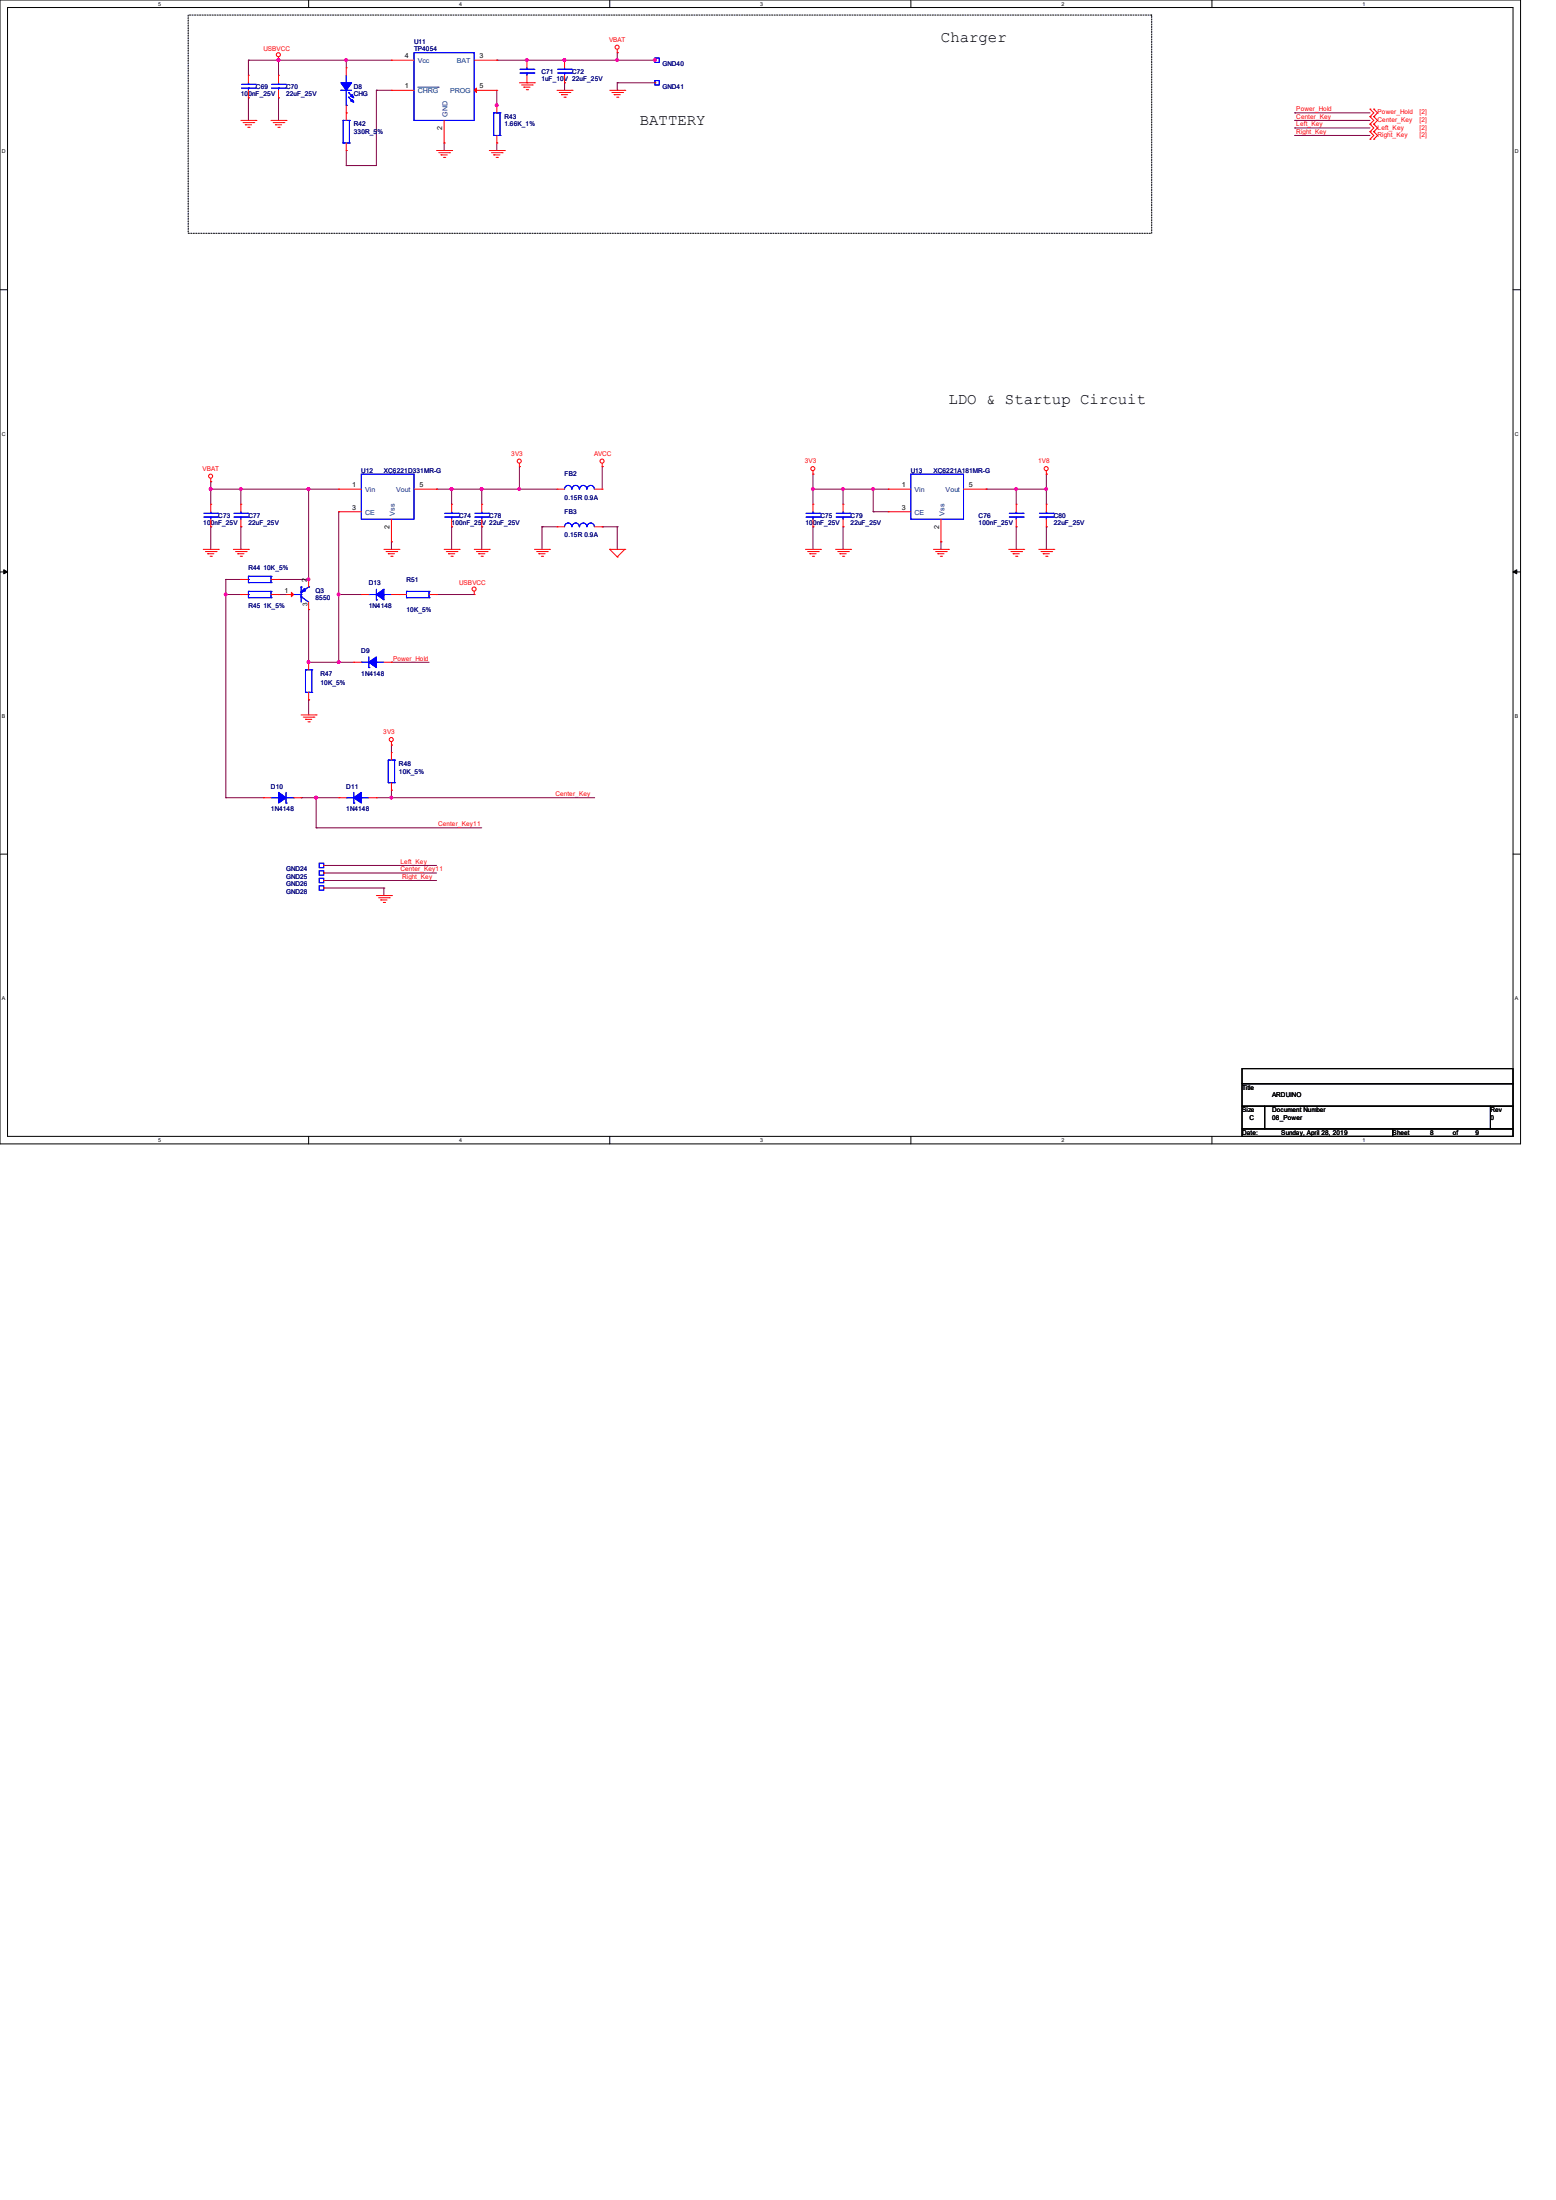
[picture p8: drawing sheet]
<svg xmlns="http://www.w3.org/2000/svg" width="210mm" height="297mm" viewBox="0 0 210 297" stroke-linecap="round" stroke-linejoin="round" font-family="sans-serif">
<path d="M0 0h205.2v154.4h-205.2zM1 1h203.2v152.4h-203.2z" fill="none" stroke="#000" stroke-width=".13"/>
<g fill="#fff">
<path d="M21.3 .1h.4v.8h-.4z"/>
<path d="M21.3 153.5h.4v.8h-.4z"/>
</g>
<path d="M41.7 0v1M41.7 153.4v1" fill="none" stroke="#000" stroke-width=".13"/>
<g fill="#fff">
<path d="M62 .1h.4v.8h-.4z"/>
<path d="M62 153.5h.4v.8h-.4z"/>
</g>
<path d="M82.3 0v1M82.3 153.4v1" fill="none" stroke="#000" stroke-width=".13"/>
<g fill="#fff">
<path d="M102.6 .1h.4v.8h-.4z"/>
<path d="M102.6 153.5h.4v.8h-.4z"/>
</g>
<path d="M122.9 0v1M122.9 153.4v1" fill="none" stroke="#000" stroke-width=".13"/>
<g fill="#fff">
<path d="M143.3 .1h.3v.8h-.3z"/>
<path d="M143.3 153.5h.3v.8h-.3z"/>
</g>
<path d="M163.6 0v1M163.6 153.4v1" fill="none" stroke="#000" stroke-width=".13"/>
<g fill="#fff">
<path d="M183.9 .1h.4v.8h-.4z"/>
<path d="M183.9 153.5h.4v.8h-.4z"/>
<path d="M.3 20.1h.5v.8h-.5z"/>
<path d="M204.5 20.1h.5v.8h-.5z"/>
<path d="M.3 58.2h.5v.8h-.5z"/>
<path d="M204.5 58.2h.5v.8h-.5z"/>
</g>
<path d="M0 39.1h1M204.2 39.1h1" fill="none" stroke="#000" stroke-width=".13"/>
<g fill="#fff">
<path d="M.3 96.3h.4v.8h-.4z"/>
<path d="M204.5 96.3h.4v.8h-.4z"/>
</g>
<path d="M0 77.2h1M204.2 77.2h1" fill="none" stroke="#000" stroke-width=".13"/>
<path d="M.5 76.9l.5 .3-.5 .3zM204.2 77.2l.5-.3v.6z" fill="#000" stroke="#000" stroke-width=".13"/>
<g fill="#fff">
<path d="M.3 134.4h.4v.8h-.4z"/>
<path d="M204.5 134.4h.4v.8h-.4z"/>
</g>
<path d="M0 115.3h1M204.2 115.3h1M167.6 144.3h36.6v2h-36.6zM167.6 146.3h36.6v3.1h-36.6zM167.6 149.4h3.1v3h-3.1zM167.6 152.4h20.4v1h-20.4zM170.7 149.4h30.5v3h-30.5zM188 152.4h16.2v1h-16.2zM201.2 149.4h3v3h-3z" fill="none" stroke="#000" stroke-width=".13"/>
<path d="M25.4 2h130v29.5h-130z" fill="none" stroke="#000" stroke-width=".13" stroke-dasharray=".2 .2"/>
<g fill="none" stroke="#800040" stroke-width=".13">
<path d="M33.5 13.2h.1M33.5 8.1h.1M33.5 8.1h19.3M33.5 8.1v2.1M33.5 13.2v3.1M37.6 8.1h.1M37.6 13.2h.1M37.6 8.1v2.1M37.6 13.2v3.1M46.7 8.1h.1M46.7 8.1v1M50.8 12.2h.1"/>
<path d="M50.8 12.2v10.2h-4.1M50.8 12.2h2M59.9 19.3h.1M59.9 19.3v1M67.1 8.1h.1M67.1 19.3h.1M67.1 14.2h.1M67.1 8.1h21.3M67.1 12.2v2M67.1 19.3v1M71.1 8.1h.1M76.2 11.2h.1"/>
<path d="M76.2 11.2v1M83.3 7.1h.1M83.3 11.2h.1M83.3 12.2h.1M83.3 8.1h.1M83.3 7.1v1M83.3 11.2v1M83.3 11.2h5.1M88.4 8.1h.1M174.8 15.2h.1M174.8 16.3h.1M174.8 17.3h.1"/>
<path d="M174.8 18.3h.1M174.8 15.2h10.1M174.8 16.3h10.1M174.8 17.3h10.1M174.8 18.3h10.1M46.7 20.3h.1M46.7 22.4h.1M46.7 20.3v2.1M28.4 71.1h.1M28.4 66h.1M28.4 65h.1M28.4 65v3.1"/>
<path d="M28.4 71.1v3.1M28.4 66h17.3M30.5 78.2h.1M30.5 78.2v29.5M30.5 78.2h2M32.5 71.1h.1M32.5 66h.1M32.5 66v2.1M32.5 71.1v3.1M37.6 78.2h.1M41.7 66h.1M41.7 66v12.2h-4.1"/>
<path d="M45.7 69.1h.1M45.7 69.1v20.3M52.8 73.2h.1M52.8 73.2v1M58.9 66h.1M58.9 66h16.3M61 71.1h.1M61 66h.1M61 66v2.1M61 71.1v3.1M65 71.1h.1M65 66h.1"/>
<path d="M65 66v2.1M65 71.1v3.1M70.1 66h.1M70.1 63h.1M70.1 63v3M73.2 71.1h.1M73.2 71.1h2M73.2 71.1v3.1M81.3 71.1h.1M81.3 63h.1M81.3 71.1h2M81.3 63v3"/>
<path d="M83.3 71.1h.1M83.3 71.1v3.1M109.7 71.1h.1M109.7 66h.1M109.7 64h.1M109.7 66h10.2M109.7 64v4.1M109.7 71.1v3.1M113.8 71.1h.1M113.8 66h.1M113.8 66v2.1M113.8 71.1v3.1"/>
<path d="M117.9 66h.1M117.9 69.1h.1M117.9 69.1h2M117.9 66v3.1M127 73.2h.1M127 73.2v1M133.1 66h.1M133.1 66h8.1M137.2 71.1h.1M137.2 66h.1M137.2 66v2.1M137.2 71.1v3.1"/>
<path d="M141.2 71.1h.1M141.2 66h.1M141.2 64h.1M141.2 64v4.1M141.2 71.1v3.1M30.5 80.3h.1M30.5 80.3h2M37.6 80.3h.1M37.6 80.3h1M41.7 82.3h.1M41.7 94.5h.1M41.7 89.4h.1"/>
<path d="M41.7 82.3v7.1M41.7 94.5v2M41.7 89.4h6.1M45.7 80.3h.1M45.7 89.4h.1M45.7 80.3h3.1M52.8 89.4h.1M52.8 89.4h5.1M58.9 80.3h.1M58.9 80.3h5.1M30.5 107.7h.1M30.5 107.7h5.1"/>
<path d="M40.6 107.7h.1M40.6 107.7h5.1M42.7 107.7h.1M42.7 111.8h.1M42.7 111.8h22.3M42.7 107.7v4.1M43.7 116.8h.1M43.7 117.9h.1M43.7 119.9h.1M43.7 118.9h.1M43.7 116.8h15.2M43.7 117.9h15.2"/>
<path d="M43.7 119.9h8.1M43.7 118.9h15.2M50.8 107.7h.1M50.8 107.7h29.5M51.8 119.9h.1M51.8 119.9v1M52.8 107.7h.1M52.8 106.7h.1M52.8 100.6h.1M52.8 100.6v1M52.8 106.7v1"/>
</g>
<g fill="#f0f" stroke="#f0f" stroke-width=".13">
<circle cx="71.1" cy="8.1" r=".19"/>
<circle cx="37.6" cy="8.1" r=".19"/>
<circle cx="46.7" cy="8.1" r=".19"/>
<circle cx="28.4" cy="66" r=".19"/>
<circle cx="32.5" cy="66" r=".19"/>
<circle cx="60.9" cy="66" r=".19"/>
<circle cx="70.1" cy="66" r=".19"/>
<circle cx="117.8" cy="66" r=".19"/>
<circle cx="113.8" cy="66" r=".19"/>
<circle cx="109.7" cy="66" r=".19"/>
<circle cx="137.1" cy="66" r=".19"/>
<circle cx="141.2" cy="66" r=".19"/>
<circle cx="45.7" cy="89.4" r=".19"/>
<circle cx="45.7" cy="80.2" r=".19"/>
<circle cx="41.6" cy="78.2" r=".19"/>
<circle cx="41.6" cy="66" r=".19"/>
<circle cx="52.8" cy="107.7" r=".19"/>
<circle cx="42.7" cy="107.7" r=".19"/>
<circle cx="30.5" cy="80.2" r=".19"/>
<circle cx="67" cy="14.2" r=".19"/>
<circle cx="65" cy="66" r=".19"/>
<circle cx="41.6" cy="89.4" r=".19"/>
<circle cx="76.2" cy="8.1" r=".19"/>
<circle cx="83.3" cy="8.1" r=".19"/>
<circle cx="88.4" cy="8.1" r=".19"/>
</g>
<g fill="none" stroke="#f00" stroke-width=".13">
<path d="M32.5 16.3h2M32.8 16.6h1.4M33.1 16.8h.1M33.1 16.8h.9M33.4 17.2h.2M33.5 10.2h.1M33.5 13.2h.1M33.5 10.2v1M33.5 12.2v1M33.6 17.2h.1M34.2 16.6h.1M34.5 16.3h.1"/>
<path d="M36.6 16.3h2M36.9 16.6h1.4M37.2 16.8h.1M37.2 16.8h.8M37.5 17.2h.2M37.6 8.1h.1M37.6 10.2h.1M37.6 13.2h.1M37.6 7.7v.4M37.6 10.2v1M37.6 12.2v1M37.7 17.2h.1"/>
<path d="M38.3 16.6h.1M38.6 16.3h.1M46.7 9.1h.1M46.7 15.2h.1M46.7 9.1v1.1M46.7 14.2v2.1M46.7 19.3v1M52.8 8.1h.1M52.8 12.2h.1M52.8 12.2h3.1M52.8 8.1h3.1M59.9 19.3h.1"/>
<path d="M59.9 16.3v3M64 12.2h3.1M64 8.1h3.1M67.1 14.2h.1M67.1 19.3h.1M67.1 8.1h.1M67.1 12.2h.1M67.1 14.2v1M67.1 18.3v1M70.1 11.2h2M70.4 11.5h1.4M70.7 11.8h.1"/>
<path d="M70.7 11.8h.8M71 12.1h.2M71.1 8.1h.1M71.1 11.2h.1M71.1 8.1v1M71.1 10.2v1M71.2 12.1h.1M71.8 11.5h.1M72.1 11.2h.1M75.2 12.2h2M75.5 12.5h1.4M75.8 12.8h.1"/>
<path d="M75.8 12.8h.8M76.1 13.1h.2M76.2 8.1h.1M76.2 11.2h.1M76.2 8.1v1M76.2 10.2v1M76.3 13.1h.1M76.9 12.5h.1M77.2 12.2h.1M82.3 12.2h2M82.6 12.5h1.4M82.9 12.8h.1"/>
<path d="M82.9 12.8h.8M83.2 13.1h.2M83.3 7.1h.1M83.3 6.7v.4M83.4 13.1h.1M84 12.5h.1M84.3 12.2h.1M88.4 8.1h.1M88.4 11.2h.1M184.9 15.7h.1M184.9 14.7h.1M184.9 16.8h.1"/>
<path d="M184.9 17.8h.1M184.9 18.8h.1M184.9 14.7l.5 .5-.5 .5M184.9 15.7l.5 .6-.5 .5M184.9 16.8l.5 .5-.5 .5M184.9 17.8l.5 .5-.5 .5M185.4 15.7h.1M185.4 14.7h.1M185.4 16.8h.1M185.4 17.8h.1M185.4 18.8h.1M185.4 14.7l.5 .5-.5 .5"/>
<path d="M185.4 15.7l.5 .6-.5 .5M185.4 16.8l.5 .5-.5 .5M185.4 17.8l.5 .5-.5 .5M46.7 20.3h.1M58.9 20.3h2.1M59.2 20.6h1.5M59.5 20.9h.1M59.5 20.9h.9M59.9 21.3h.1M60 21.3h.1M60.7 20.6h.1M61 20.3h.1"/>
<path d="M66 20.3h2.1M66.3 20.6h1.5M66.6 20.9h.1M66.6 20.9h.9M67 21.3h.1M67.1 21.3h.1M67.8 20.6h.1M68.1 20.3h.1M27.4 74.2h2.1M27.7 74.5h1.5M28 74.8h.1M28 74.8h.9"/>
<path d="M28.4 75.1h.1M28.4 65h.1M28.4 68.1h.1M28.4 71.1h.1M28.4 64.6v.4M28.4 68.1v1M28.4 70.1v1M28.5 75.1h.1M29.2 74.5h.1M29.5 74.2h.1M31.5 74.2h2M31.8 74.5h1.4"/>
<path d="M32.1 74.8h.1M32.1 74.8h.8M32.4 75.1h.2M32.5 78.2h.1M32.5 68.1h.1M32.5 71.1h.1M32.5 78.2h1M32.5 68.1v1M32.5 70.1v1M32.6 75.1h.1M33.2 74.5h.1M33.5 74.2h.1"/>
<path d="M36.6 78.2h1M37.6 78.2h.1M41.7 78.2h.1M41.7 78.2v1M45.7 66h.1M45.7 69.1h.1M45.7 66h3.1M45.7 69.1h3.1M51.8 74.2h2M52.1 74.5h1.5M52.4 74.8h.1M52.4 74.8h.9"/>
<path d="M52.7 75.1h.2M52.8 73.2h.1M52.8 70.1v3.1M52.9 75.1h.1M53.6 74.5h.1M53.8 74.2h.1M55.9 66h3M58.9 66h.1M59.9 74.2h2.1M60.2 74.5h1.5M60.5 74.8h.1M60.5 74.8h.9"/>
<path d="M60.9 75.1h.1M61 68.1h.1M61 71.1h.1M61 68.1v1M61 70.1v1M61 75.1h.1M61.7 74.5h.1M62 74.2h.1M64 74.2h2M64 79.8v.5M64.3 74.5h1.4M64.6 74.8h.1"/>
<path d="M64.6 74.8h.8M64.9 75.1h.2M65 68.1h.1M65 71.1h.1M65 68.1v1M65 70.1v1M65.1 75.1h.1M65.7 74.5h.1M66 74.2h.1M70.1 63h.1M70.1 62.6v.4M72.1 74.2h2.1"/>
<path d="M72.4 74.5h1.5M72.7 74.8h.1M72.7 74.8h.9M73.1 75.1h.1M73.2 75.1h.1M73.9 74.5h.1M74.2 74.2h.1M75.2 66h.1M75.2 71.1h.1M75.2 66h1M75.2 71.1h1M80.3 66h1"/>
<path d="M80.3 71.1h1M81.3 63h.1M81.3 66h.1M81.3 71.1h.1M81.3 62.6v.4M82.3 74.2h.1M82.3 74.2h2M82.3 74.2l1 1M83.3 75.2h.1M84.3 74.2h.1M84.3 74.2l-1 1M108.7 74.2h2"/>
<path d="M109 74.5h1.4M109.3 74.8h.1M109.3 74.8h.9M109.6 75.1h.2M109.7 64h.1M109.7 68.1h.1M109.7 71.1h.1M109.7 63.6v.4M109.7 68.1v1M109.7 70.1v1M109.8 75.1h.1M110.4 74.5h.1"/>
<path d="M110.7 74.2h.1M112.8 74.2h2M113.1 74.5h1.4M113.4 74.8h.1M113.4 74.8h.8M113.7 75.1h.2M113.8 68.1h.1M113.8 71.1h.1M113.8 68.1v1M113.8 70.1v1M113.9 75.1h.1M114.5 74.5h.1"/>
<path d="M114.8 74.2h.1M119.9 66h.1M119.9 69.1h.1M119.9 66h3M119.9 69.1h3M126 74.2h2M126.3 74.5h1.4M126.6 74.8h.1M126.6 74.8h.8M126.9 75.1h.2M127 73.2h.1M127 70.1v3.1"/>
<path d="M127.1 75.1h.1M127.7 74.5h.1M128 74.2h.1M130 66h3.1M133.1 66h.1M136.1 74.2h2.1M136.4 74.5h1.5M136.7 74.8h.1M136.7 74.8h.9M137.1 75.1h.1M137.2 68.1h.1M137.2 71.1h.1"/>
<path d="M137.2 68.1v1M137.2 70.1v1M137.2 75.1h.1M137.9 74.5h.1M138.2 74.2h.1M140.2 74.2h2M140.5 74.5h1.4M140.8 74.8h.1M140.8 74.8h.8M141.1 75.1h.2M141.2 64h.1M141.2 68.1h.1"/>
<path d="M141.2 71.1h.1M141.2 63.6v.4M141.2 68.1v1M141.2 70.1v1M141.3 75.1h.1M141.9 74.5h.1M142.2 74.2h.1M32.5 80.3h.1M32.5 80.3h1M36.6 80.3h1M37.6 80.3h.1M38.6 80.3h.1"/>
<path d="M38.6 80.3h1M40.6 96.5h2.1M40.9 96.8h1.5M41.2 97.1h.1M41.2 97.1h.9M41.6 97.5h.1M41.7 82.3h.1M41.7 94.5h.1M41.7 89.4h.1M41.7 81.3v1M41.7 89.4v1M41.7 93.5v1"/>
<path d="M41.7 97.5h.1M42.4 96.8h.1M42.7 96.5h.1M47.8 89.4h.1M47.8 89.4h1M48.8 80.3h.1M48.8 80.3h1M51.8 89.4h1M52.8 89.4h.1M52.8 80.3h2.1M53.8 80.3h.1M57.9 80.3h1"/>
<path d="M58.9 80.3h.1M64 80.3h.1M35.6 107.7h.1M35.6 107.7h1M39.6 107.7h1M40.6 107.7h.1M43.7 119.9h.1M43.7 117.9h.1M43.7 116.8h.1M43.7 118.9h.1M45.7 107.7h.1M45.7 107.7h1"/>
<path d="M49.8 107.7h1M50.8 107.7h.1M52.8 100.6h.1M52.8 106.7h.1M52.8 101.6h.1M52.8 100.2v.4M52.8 101.6v1M52.8 105.7v1M50.8 120.9h2M51.1 121.2h1.4M51.4 121.5h.1M51.4 121.5h.8"/>
<path d="M51.7 121.8h.2M51.9 121.8h.1M52.5 121.2h.1M52.8 120.9h.1"/>
<circle cx="37.6" cy="7.4" r=".28"/>
<circle cx="83.3" cy="6.4" r=".28"/>
<circle cx="28.4" cy="64.3" r=".28"/>
<circle cx="64" cy="79.5" r=".28"/>
<circle cx="70.1" cy="62.3" r=".28"/>
<circle cx="81.3" cy="62.3" r=".28"/>
<circle cx="109.7" cy="63.3" r=".28"/>
<circle cx="141.2" cy="63.3" r=".28"/>
<circle cx="52.8" cy="99.8" r=".28"/>
</g>
<g fill="none" stroke="#00f" stroke-width=".13">
<path d="M32.6 11.9h1.9M32.6 11.4h1.9M33.5 11.4h.1M33.5 11.9h.1M33.5 11.2v.2M33.5 11.9v.3M34.5 11.9h.1M34.5 11.4h.1M36.7 11.9h1.8M36.7 11.4h1.8M37.6 11.4h.1M37.6 11.9h.1"/>
<path d="M37.6 11.2v.2M37.6 11.9v.3M38.5 11.9h.1M38.5 11.4h.1M46 12.2h.1M46 12.2h1.5M46.3 19.3h.1M46.3 16.3h.1M46.3 16.3h.9M46.3 19.3h.9M46.3 16.3v3M46.7 11.2h.1"/>
<path d="M46.7 14.2h.1M46.7 16.3h.1M46.7 10.2v1M46.7 12.2v2M47 12.5h.1M47 13.1h.1M47 12.5l.7 .6M47 13.1l.7 .6M47.2 16.3h.1M47.2 19.3h.1M47.2 16.3v3M55.9 7.1h8.1v9.2h-8.1z"/>
<path d="M66.6 18.3h.1M66.6 15.2h.1M66.6 15.2h.9M66.6 18.3h.9M66.6 15.2v3.1M67.1 15.2h.1M67.5 15.2h.1M67.5 18.3h.1M67.5 15.2v3.1M70.2 9.9h1.9M70.2 9.4h1.9M71.1 9.4h.1"/>
<path d="M71.1 9.9h.1M71.1 9.1v.3M71.1 9.9v.3M72.1 9.9h.1M72.1 9.4h.1M75.3 9.9h1.8M75.3 9.4h1.8M76.2 9.4h.1M76.2 9.9h.1M76.2 9.1v.3M76.2 9.9v.3M77.1 9.9h.1"/>
<path d="M77.1 9.4h.1M88.4 7.8h.6v.6h-.6zM88.4 10.9h.6v.6h-.6zM27.5 69.8h1.9M27.5 69.3h1.9M28.4 69.3h.1M28.4 69.8h.1M28.4 69.1v.2M28.4 69.8v.3M29.4 69.8h.1M29.4 69.3h.1M31.6 69.8h1.8"/>
<path d="M31.6 69.3h1.8M32.5 69.3h.1M32.5 69.8h.1M32.5 69.1v.2M32.5 69.8v.3M33.4 69.8h.1M33.4 69.3h.1M33.5 79.8h.1M33.5 77.8h.1M33.5 78.7h.1M33.5 78.2h.1M33.5 77.8v.9"/>
<path d="M33.5 79.8v.9M33.5 79.8h3.1M33.5 77.8h3.1M33.5 78.7h3.1M36.6 79.8h.1M36.6 77.8h.1M36.6 78.7h.1M36.6 77.8v.9M36.6 79.8v.9M40.6 79.2h.1M40.6 79.2v2.1M41.7 79.2h.1"/>
<path d="M41.7 79.2l-1.1 .8M48.8 64h7.1v6.1h-7.1zM50.8 79.5v1.5M54.9 79.8h.1M54.9 79.8h3M54.9 79.8v.9M57.9 79.8h.1M57.9 79.8v.9M60 69.8h1.9M60 69.3h1.9M61 69.3h.1M61 69.8h.1"/>
<path d="M61 69.1v.2M61 69.8v.3M61.9 69.8h.1M61.9 69.3h.1M64.1 69.8h1.9M64.1 69.3h1.9M65 69.3h.1M65 69.8h.1M65 69.1v.2M65 69.8v.3M66 69.8h.1M66 69.3h.1"/>
<path d="M77.2 66a.49 .49 0 0 0-.5-.5 .49 .49 0 0 0-.5 .5M77.2 71.1a.49 .49 0 0 0-.5-.5 .49 .49 0 0 0-.5 .5M78.2 66a.49 .49 0 0 0-.5-.5 .49 .49 0 0 0-.5 .5M78.2 71.1a.49 .49 0 0 0-.5-.5 .49 .49 0 0 0-.5 .5M79.2 66a.49 .49 0 0 0-.5-.5 .49 .49 0 0 0-.5 .5M79.2 71.1a.49 .49 0 0 0-.5-.5 .49 .49 0 0 0-.5 .5M80.2 66a.49 .49 0 0 0-.5-.5 .49 .49 0 0 0-.5 .5M80.2 71.1a.49 .49 0 0 0-.5-.5 .49 .49 0 0 0-.5 .5M108.8 69.8h1.9M108.8 69.3h1.9M109.7 69.3h.1M109.7 69.8h.1"/>
<path d="M109.7 69.1v.2M109.7 69.8v.3M110.7 69.8h.1M110.7 69.3h.1M112.9 69.8h1.8M112.9 69.3h1.8M113.8 69.3h.1M113.8 69.8h.1M113.8 69.1v.2M113.8 69.8v.3M114.7 69.8h.1M114.7 69.3h.1"/>
<path d="M122.9 64h7.1v6.1h-7.1zM136.2 69.8h1.9M136.2 69.3h1.9M137.2 69.3h.1M137.2 69.8h.1M137.2 69.1v.2M137.2 69.8v.3M138.1 69.8h.1M138.1 69.3h.1M140.3 69.8h1.9M140.3 69.3h1.9M141.2 69.3h.1"/>
<path d="M141.2 69.8h.1M141.2 69.1v.2M141.2 69.8v.3M142.2 69.8h.1M142.2 69.3h.1M33.5 80.7h.1M33.5 80.3h.1M33.5 80.7h3.1M36.6 80.7h.1M39.6 80.3h1M40.6 80.6h.1M40.6 80.3h.1"/>
<path d="M40.6 80.6l1.1 .7M41.2 93.5h.1M41.2 90.4h.1M41.2 93.5h.9M41.2 90.4v3.1M41.2 90.4h.9M41.7 93.5h.1M42.1 90.4h.1M42.1 93.5h.1M42.1 90.4v3.1M48.8 89.4h.1M48.8 89.4h1"/>
<path d="M49.8 90.1h.1M49.8 80.3h.1M49.8 88.7v1.4M49.8 80.3h1M50.8 89.4h.1M50.8 81h.1M50.8 89.4h1M51.8 80.3h.1M51.8 80.3h1M54.9 80.7h.1M54.9 80.7h3M57.9 80.7h.1"/>
<path d="M57.9 80.3h.1M36.6 107.7h1M37.6 107.7h.1M38.6 108.4h.1M38.6 107.7h1M38.6 107v1.4M39.6 107.7h.1M43.1 119.6h.6v.6h-.6zM43.1 117.6h.6v.6h-.6zM43.1 116.5h.6v.6h-.6zM43.1 118.6h.6v.6h-.6zM46.7 107.7h.1"/>
<path d="M46.7 107.7h1.1M47.8 108.4h.1M47.8 107v1.4M48.8 107.7h.1M48.8 107.7h1M52.4 105.7h.1M52.4 102.6h.1M52.4 105.7h.9M52.4 102.6v3.1M52.4 102.6h.9M52.8 105.7h.1M53.3 102.6h.1"/>
<path d="M53.3 105.7h.1M53.3 102.6v3.1"/>
</g>
<g fill="#00f" stroke="#00f" stroke-width=".13">
<path d="M41.1 79.5l.1 .3-.6 .2z"/>
<path d="M49.8 89.4l1-.7v1.4z" fill-rule="evenodd"/>
<path d="M49.8 89.4l1-.7v1.4z" fill-rule="evenodd"/>
<path d="M47.8 107.7l1-.7v1.4z" fill-rule="evenodd"/>
<path d="M47.8 107.7l1-.7v1.4z" fill-rule="evenodd"/>
<path d="M37.6 107l1 .7-1 .7z" fill-rule="evenodd"/>
<path d="M37.6 107l1 .7-1 .7z" fill-rule="evenodd"/>
<path d="M46 11.2h1.5l-.8 1z" fill-rule="evenodd"/>
<path d="M47.5 13.4l.3 .4-.5-.2z" fill-rule="evenodd"/>
<path d="M47.5 12.8l.3 .4-.5-.2z" fill-rule="evenodd"/>
<path d="M46 11.2h1.5l-.8 1z" fill-rule="evenodd"/>
<path d="M47.5 13.4l.3 .4-.5-.2z" fill-rule="evenodd"/>
<path d="M47.5 12.8l.3 .4-.5-.2z" fill-rule="evenodd"/>
<path d="M50.8 80.3l1-.8v1.5z" fill-rule="evenodd"/>
<path d="M50.8 80.3l1-.8v1.5z" fill-rule="evenodd"/>
</g>
<g fill="#f00" stroke="#f00" stroke-width=".13">
<path d="M39.3 80l.3 .3-.3 .3z"/>
<path d="M64.3 11.9v.6l-.3-.3z"/>
</g>
<path d="M56.4 11.8h2.7M59.1 11.8h.1" fill="none" stroke="#004080" stroke-width=".13"/>
<g font-size="2.1">
<text x="127" y="5.7">Charger</text>
<text x="86.4" y="16.9">BATTERY</text>
<text x="128" y="54.5">LDO &amp; Startup Circuit</text>
</g>
<g font-size=".9" fill="#000080">
<text x="55.9" y="5.9">U11</text>
<text x="34.5" y="12">C69</text>
<text x="38.6" y="12">C70</text>
<text x="47.8" y="12">D8</text>
<text x="55.9" y="6.9">TP4054</text>
<text x="73.1" y="9.9">C71</text>
<text x="73.1" y="10.9">1uF_10V 22uF_25V</text>
<text x="77.2" y="9.9">C72</text>
<text x="89.4" y="8.9">GND40</text>
<text x="89.4" y="12">GND41</text>
<text x="32.5" y="13">100nF_25V</text>
<text x="38.6" y="13">22uF_25V</text>
<text x="47.8" y="13">CHG</text>
<text x="47.8" y="17.1">R42</text>
<text x="68.1" y="16">R43</text>
<text x="68.1" y="17.1">1.66K_1%</text>
<text x="47.8" y="18.1">330R_5%</text>
<text x="48.8" y="63.8">U12</text>
<text x="51.8" y="63.8">XC6221D331MR-G</text>
<text x="76.2" y="64.3">FB2</text>
<text x="122.9" y="63.8">U13</text>
<text x="126" y="63.8">XC6221A181MR-G</text>
<text x="27.4" y="70.9">100nF_25V</text>
<text x="29.5" y="69.9">C73</text>
<text x="33.5" y="69.9">C77</text>
<text x="33.5" y="70.9">22uF_25V</text>
<text x="61" y="70.9">100nF_25V 22uF_25V</text>
<text x="62" y="69.9">C74</text>
<text x="66" y="69.9">C78</text>
<text x="76.2" y="67.4">0.15R 0.9A</text>
<text x="76.2" y="69.4">FB3</text>
<text x="108.7" y="70.9">100nF_25V</text>
<text x="110.7" y="69.9">C75</text>
<text x="114.8" y="69.9">C79</text>
<text x="114.8" y="70.9">22uF_25V</text>
<text x="132.1" y="69.9">C76</text>
<text x="132.1" y="70.9">100nF_25V</text>
<text x="142.2" y="69.9">C80</text>
<text x="142.2" y="70.9">22uF_25V</text>
<text x="33.5" y="77">R44 10K_5%</text>
<text x="76.2" y="72.5">0.15R 0.9A</text>
<text x="33.5" y="82.1">R45 1K_5%</text>
<text x="42.6" y="80.1">Q3</text>
<text x="42.6" y="81">8550</text>
<text x="49.8" y="79">D13</text>
<text x="49.8" y="82.1">1N4148</text>
<text x="54.9" y="78.5">R51</text>
<text x="54.9" y="82.7">10K_5%</text>
<text x="48.8" y="88.2">D9</text>
<text x="43.3" y="91.2">R47</text>
<text x="43.3" y="92.5">10K_5%</text>
<text x="48.8" y="91.2">1N4148</text>
<text x="36.6" y="106.5">D10</text>
<text x="46.7" y="106.5">D11</text>
<text x="53.8" y="103.4">R48</text>
<text x="53.8" y="104.4">10K_5%</text>
<text x="36.6" y="109.5">1N4148</text>
<text x="46.7" y="109.5">1N4148</text>
<text x="38.6" y="118.7">GND25</text>
<text x="38.6" y="117.6">GND24</text>
<text x="38.6" y="119.7">GND26</text>
<text x="38.6" y="120.7">GND28</text>
</g>
<g font-size=".9" fill="#f00">
<text x="82.2" y="5.7">VBAT</text>
<text x="35.6" y="6.9">USBVCC</text>
<text x="175" y="15">Power_Hold</text>
<text x="175" y="16">Center_Key</text>
<text x="175" y="17.1">Left_Key</text>
<text x="185.9" y="15.5">Power_Hold</text>
<text x="185.9" y="16.5">Center_Key</text>
<text x="185.9" y="17.5">Left_Key</text>
<text x="191.6" y="15.5">[2]</text>
<text x="191.6" y="16.5">[2]</text>
<text x="191.6" y="17.5">[2]</text>
<text x="175" y="18.1">Right_Key</text>
<text x="185.9" y="18.5">Right_Key</text>
<text x="191.6" y="18.5">[2]</text>
<text x="27.3" y="63.6">VBAT</text>
<text x="69" y="61.6">3V3</text>
<text x="80.2" y="61.6">AVCC</text>
<text x="108.6" y="62.6">3V3</text>
<text x="140.1" y="62.6">1V8</text>
<text x="62" y="79">USBVCC</text>
<text x="53" y="89.2">Power_Hold</text>
<text x="51.7" y="99.1">3V3</text>
<text x="75" y="107.5">Center_Key</text>
<text x="59.1" y="111.5">Center_Key11</text>
<text x="54.1" y="116.6">Left_Key</text>
<text x="54.1" y="117.6">Center_Key11</text>
<text x="54.3" y="118.7">Right_Key</text>
</g>
<g font-size=".9">
<text x="54.7" y="7.9">4</text>
<text x="54.7" y="11.9">1</text>
<text x="64.7" y="7.9">3</text>
<text x="64.7" y="11.9">5</text>
<text x="59.7" y="17.5" transform="rotate(-90 59.7 17.5)">2</text>
<text x="47.5" y="65.8">1</text>
<text x="56.6" y="65.8">5</text>
<text x="121.7" y="65.8">1</text>
<text x="130.8" y="65.8">5</text>
<text x="47.5" y="68.8">3</text>
<text x="52.6" y="71.4" transform="rotate(-90 52.6 71.4)">2</text>
<text x="121.7" y="68.8">3</text>
<text x="126.7" y="71.4" transform="rotate(-90 126.7 71.4)">2</text>
<text x="38.4" y="80">1</text>
<text x="41.4" y="78.5" transform="rotate(-90 41.4 78.5)">2</text>
<text x="41.5" y="81.8" transform="rotate(-90 41.5 81.8)">3</text>
<text x="167.6" y="147.1">Title</text>
<text x="171.7" y="148.1">ARDUINO</text>
<text x="167.6" y="150.2">Size</text>
<text x="167.6" y="153.2">Date:</text>
<text x="168.7" y="151.2">C</text>
<text x="171.7" y="151.2">08_Power</text>
<text x="171.7" y="150.2">Document Number</text>
<text x="172.9" y="153.2">Sunday, April 28, 2019</text>
<text x="188" y="153.2">Sheet</text>
<text x="193" y="153.2">8</text>
<text x="196.1" y="153.2">of</text>
<text x="199.1" y="153.2">9</text>
<text x="201.2" y="150.2">Rev</text>
<text x="201.2" y="151.2">0</text>
</g>
<g font-size=".9" fill="#004080">
<text x="56.4" y="8.6">Vcc</text>
<text x="61.6" y="8.6">BAT</text>
<text x="56.4" y="12.6">CHRG</text>
<text x="60.4" y="15.7" transform="rotate(-90 60.4 15.7)">GND</text>
<text x="60.7" y="12.6">PROG</text>
<text x="49.3" y="66.5">Vin</text>
<text x="49.3" y="69.5">CE</text>
<text x="53.3" y="69.6" transform="rotate(-90 53.3 69.6)">Vss</text>
<text x="53.5" y="66.5">Vout</text>
<text x="123.4" y="66.5">Vin</text>
<text x="123.4" y="69.5">CE</text>
<text x="127.5" y="69.6" transform="rotate(-90 127.5 69.6)">Vss</text>
<text x="127.6" y="66.5">Vout</text>
</g>
<g font-size=".7">
<text x="21.3" y=".8">5</text>
<text x="62" y=".8">4</text>
<text x="102.6" y=".8">3</text>
<text x="143.3" y=".8">2</text>
<text x="183.9" y=".8">1</text>
<text x=".3" y="20.7">D</text>
<text x="204.5" y="20.7">D</text>
<text x=".3" y="58.8">C</text>
<text x="204.5" y="58.8">C</text>
<text x=".3" y="96.9">B</text>
<text x="204.5" y="96.9">B</text>
<text x=".3" y="135">A</text>
<text x="204.5" y="135">A</text>
<text x="21.3" y="154.2">5</text>
<text x="62" y="154.2">4</text>
<text x="102.6" y="154.2">3</text>
<text x="143.3" y="154.2">2</text>
<text x="183.9" y="154.2">1</text>
</g>
</svg>
